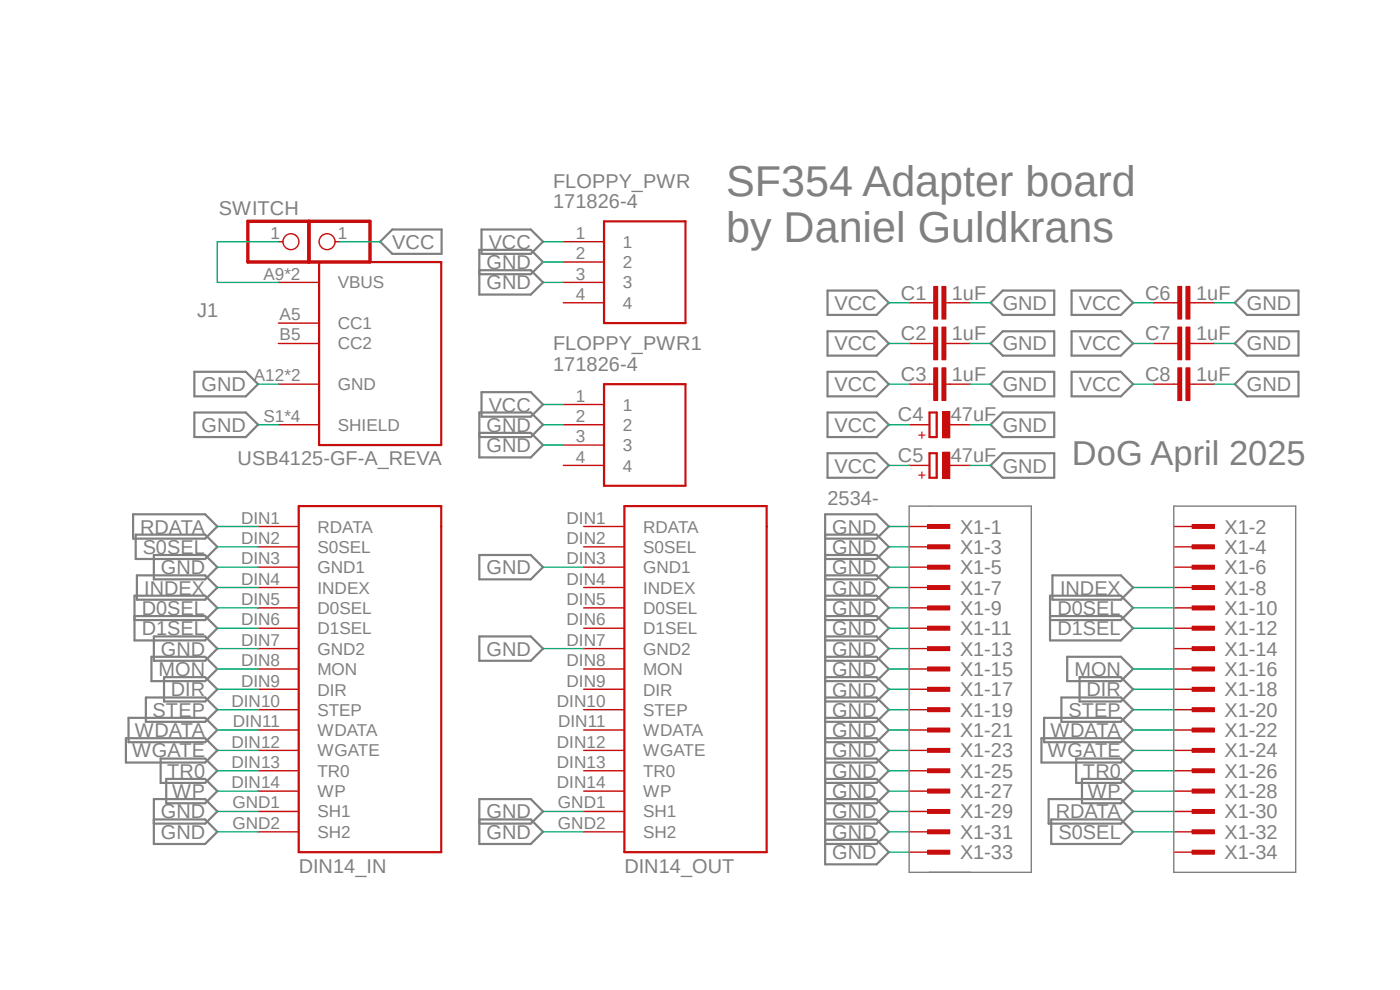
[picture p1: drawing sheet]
<svg xmlns="http://www.w3.org/2000/svg" width="297mm" height="210mm" viewBox="0 0 297 210" stroke-linecap="round" stroke-linejoin="round" font-family="sans-serif">
<path d="M26.2 32.2l253.1 153.9M279.3 32.2l-253.1 153.9" fill="none" stroke="#fff" stroke-width=".21"/>
<g fill="none" stroke="#808080" stroke-width=".47">
<path d="M83.2 48.7h10.5v5.1h-10.5l-2.6-2.5zM101.7 57.3h10.9l2.6 2.6-2.6 2.6h-10.9v-9.5h10.9l2.6 2.6-2.6 2.6h-10.9M102.2 48.7h10.4l2.6 2.6-2.6 2.5h-10.4zM41.2 78.9h11l2.5 2.6-2.5 2.6h-11zM175.6 61.6h10.4l2.6 2.6-2.6 2.6h-10.4zM175.6 70.3h10.4l2.6 2.6-2.6 2.5h-10.4zM175.6 78.9h10.4l2.6 2.6-2.6 2.6h-10.4zM210.1 64.2l2.6-2.6h10.9v5.2h-10.9zM210.1 72.9l2.6-2.6h10.9v5.1h-10.9zM212.7 78.9h10.9v5.2h-10.9l-2.6-2.6zM227.3 61.6h10.5l2.6 2.6-2.6 2.6h-10.5zM227.3 70.3h10.5l2.6 2.6-2.6 2.5h-10.5z"/>
<path d="M227.3 78.9h10.5l2.6 2.6-2.6 2.6h-10.5zM262 64.2l2.5-2.6h11v5.2h-11zM262 72.9l2.5-2.6h11v5.1h-11zM264.5 78.9h11v5.2h-11l-2.5-2.6zM41.2 87.5h11l2.5 2.6-2.5 2.6h-11zM101.7 91.8h10.9l2.6 2.6-2.6 2.6h-10.9v-9.5h10.9l2.6 2.6-2.6 2.6h-10.9M102.2 83.2h10.4l2.6 2.6-2.6 2.6h-10.4zM175.6 87.5h10.4l2.6 2.6-2.6 2.6h-10.4zM175.6 96.1h10.4l2.6 2.6-2.6 2.6h-10.4zM210.1 90.1l2.6-2.6h10.9v5.2h-10.9zM210.1 98.7l2.6-2.6h10.9v5.2h-10.9zM28.2 109.1h15.3l2.6 2.6-2.6 2.6h-15.3z"/>
<path d="M28.8 113.4h14.7l2.6 2.6-2.6 2.6h-14.7zM32.6 117.7h10.9l2.6 2.6-2.6 2.6h-10.9zM101.7 117.7h10.9l2.6 2.6-2.6 2.6h-10.9zM175 113.4h11l2.6 2.6-2.6 2.6h-11M175 117.7h11l2.6 2.6-2.6 2.6h-11M175 114.3h11l2.6-2.6-2.6-2.6h-11v74.2h11l2.6-2.5-2.6-2.7h-11M28.5 130.7h15l2.6 2.6-2.6 2.5h-15v-9.4h15l2.6 2.5-2.6 2.6h-15M29 122h14.5l2.6 2.6-2.6 2.6h-14.5zM32.1 139.3h11.4l2.6 2.6-2.6 2.6h-11.4zM32.6 135h10.9l2.6 2.6-2.6 2.6h-10.9zM101.7 135h10.9l2.6 2.6-2.6 2.6h-10.9zM175 135h11l2.6 2.6-2.6 2.6h-11"/>
<path d="M175 122h11l2.6 2.6-2.6 2.6h-11M175 126.4h11l2.6 2.5-2.6 2.6h-11M175 130.7h11l2.6 2.6-2.6 2.5h-11M175 139.3h11l2.6 2.6-2.6 2.6h-11M222.8 130.7h15l2.6 2.6-2.6 2.5h-15v-9.4h15l2.6 2.5-2.6 2.6h-15M223.3 122h14.5l2.6 2.6-2.6 2.6h-14.5zM226.4 139.3h11.4l2.6 2.6-2.6 2.6h-11.4zM26.7 156.6h16.8l2.6 2.6-2.6 2.6h-16.8zM27.3 152.3h16.2l2.6 2.6-2.6 2.5h-16.2zM30.9 148h12.6l2.6 2.5-2.6 2.6h-12.6zM34.8 143.6h8.7l2.6 2.6-2.6 2.6h-8.7zM175 143.6h11l2.6 2.6-2.6 2.6h-11"/>
<path d="M175 148h11l2.6 2.5-2.6 2.6h-11M175 152.3h11l2.6 2.6-2.6 2.5h-11M175 156.6h11l2.6 2.6-2.6 2.6h-11M220.9 156.6h16.9l2.6 2.6-2.6 2.6h-16.9zM221.5 152.3h16.3l2.6 2.6-2.6 2.5h-16.3zM225.2 148h12.6l2.6 2.5-2.6 2.6h-12.6zM229 143.6h8.8l2.6 2.6-2.6 2.6h-8.8zM32.6 173.8h10.9l2.6 2.6-2.6 2.6h-10.9v-9.5h10.9l2.6 2.6-2.6 2.6h-10.9M34.1 160.9h9.4l2.6 2.6-2.6 2.6h-9.4zM35.3 165.2h8.2l2.6 2.6-2.6 2.6h-8.2zM101.7 173.8h10.9l2.6 2.6-2.6 2.6h-10.9v-9.5h10.9l2.6 2.6-2.6 2.6h-10.9M175 169.5h11l2.6 2.6-2.6 2.6h-11"/>
<path d="M175 173.8h11l2.6 2.6-2.6 2.6h-11M175 160.9h11l2.6 2.6-2.6 2.6h-11M175 165.2h11l2.6 2.6-2.6 2.6h-11M222.5 169.5h15.3l2.6 2.6-2.6 2.6h-15.3zM223 173.8h14.8l2.6 2.6-2.6 2.6h-14.8zM228.3 160.9h9.5l2.6 2.6-2.6 2.6h-9.5zM229.5 165.2h8.3l2.6 2.6-2.6 2.6h-8.3z"/>
</g>
<path d="M196.8 111.3h4.7v.8h-4.7z" fill-rule="evenodd" fill="#c90d0c"/>
<path d="M196.8 111.3h4.7v.8h-4.7z" fill="none" stroke="#c90d0c" stroke-width=".21"/>
<path d="M192.9 111.7h4.3" fill="none" stroke="#c90d0c" stroke-width=".3"/>
<path d="M252.9 111.3h4.7v.8h-4.7z" fill-rule="evenodd" fill="#c90d0c"/>
<path d="M252.9 111.3h4.7v.8h-4.7z" fill="none" stroke="#c90d0c" stroke-width=".21"/>
<path d="M249 111.7h4.3" fill="none" stroke="#c90d0c" stroke-width=".3"/>
<path d="M196.8 115.6h4.7v.8h-4.7z" fill-rule="evenodd" fill="#c90d0c"/>
<path d="M196.8 115.6h4.7v.8h-4.7z" fill="none" stroke="#c90d0c" stroke-width=".21"/>
<path d="M192.9 116h4.3" fill="none" stroke="#c90d0c" stroke-width=".3"/>
<path d="M252.9 115.6h4.7v.8h-4.7z" fill-rule="evenodd" fill="#c90d0c"/>
<path d="M252.9 115.6h4.7v.8h-4.7z" fill="none" stroke="#c90d0c" stroke-width=".21"/>
<path d="M249 116h4.3" fill="none" stroke="#c90d0c" stroke-width=".3"/>
<path d="M196.8 119.9h4.7v.8h-4.7z" fill-rule="evenodd" fill="#c90d0c"/>
<path d="M196.8 119.9h4.7v.8h-4.7z" fill="none" stroke="#c90d0c" stroke-width=".21"/>
<path d="M192.9 120.3h4.3" fill="none" stroke="#c90d0c" stroke-width=".3"/>
<path d="M252.9 119.9h4.7v.8h-4.7z" fill-rule="evenodd" fill="#c90d0c"/>
<path d="M252.9 119.9h4.7v.8h-4.7z" fill="none" stroke="#c90d0c" stroke-width=".21"/>
<path d="M249 120.3h4.3" fill="none" stroke="#c90d0c" stroke-width=".3"/>
<path d="M196.8 124.2h4.7v.9h-4.7z" fill-rule="evenodd" fill="#c90d0c"/>
<path d="M196.8 124.2h4.7v.9h-4.7z" fill="none" stroke="#c90d0c" stroke-width=".21"/>
<path d="M192.9 124.6h4.3" fill="none" stroke="#c90d0c" stroke-width=".3"/>
<path d="M252.9 124.2h4.7v.9h-4.7z" fill-rule="evenodd" fill="#c90d0c"/>
<path d="M252.9 124.2h4.7v.9h-4.7z" fill="none" stroke="#c90d0c" stroke-width=".21"/>
<path d="M249 124.6h4.3" fill="none" stroke="#c90d0c" stroke-width=".3"/>
<path d="M196.8 128.5h4.7v.9h-4.7z" fill-rule="evenodd" fill="#c90d0c"/>
<path d="M196.8 128.5h4.7v.9h-4.7z" fill="none" stroke="#c90d0c" stroke-width=".21"/>
<path d="M192.9 128.9h4.3" fill="none" stroke="#c90d0c" stroke-width=".3"/>
<path d="M252.9 128.5h4.7v.9h-4.7z" fill-rule="evenodd" fill="#c90d0c"/>
<path d="M252.9 128.5h4.7v.9h-4.7z" fill="none" stroke="#c90d0c" stroke-width=".21"/>
<path d="M249 128.9h4.3" fill="none" stroke="#c90d0c" stroke-width=".3"/>
<path d="M196.8 132.8h4.7v.9h-4.7z" fill-rule="evenodd" fill="#c90d0c"/>
<path d="M196.8 132.8h4.7v.9h-4.7z" fill="none" stroke="#c90d0c" stroke-width=".21"/>
<path d="M192.9 133.3h4.3" fill="none" stroke="#c90d0c" stroke-width=".3"/>
<path d="M252.9 132.8h4.7v.9h-4.7z" fill-rule="evenodd" fill="#c90d0c"/>
<path d="M252.9 132.8h4.7v.9h-4.7z" fill="none" stroke="#c90d0c" stroke-width=".21"/>
<path d="M249 133.3h4.3" fill="none" stroke="#c90d0c" stroke-width=".3"/>
<path d="M196.8 137.2h4.7v.8h-4.7z" fill-rule="evenodd" fill="#c90d0c"/>
<path d="M196.8 137.2h4.7v.8h-4.7z" fill="none" stroke="#c90d0c" stroke-width=".21"/>
<path d="M192.9 137.6h4.3" fill="none" stroke="#c90d0c" stroke-width=".3"/>
<path d="M252.9 137.2h4.7v.8h-4.7z" fill-rule="evenodd" fill="#c90d0c"/>
<path d="M252.9 137.2h4.7v.8h-4.7z" fill="none" stroke="#c90d0c" stroke-width=".21"/>
<path d="M249 137.6h4.3" fill="none" stroke="#c90d0c" stroke-width=".3"/>
<path d="M196.8 141.5h4.7v.8h-4.7z" fill-rule="evenodd" fill="#c90d0c"/>
<path d="M196.8 141.5h4.7v.8h-4.7z" fill="none" stroke="#c90d0c" stroke-width=".21"/>
<path d="M192.9 141.9h4.3" fill="none" stroke="#c90d0c" stroke-width=".3"/>
<path d="M252.9 141.5h4.7v.8h-4.7z" fill-rule="evenodd" fill="#c90d0c"/>
<path d="M252.9 141.5h4.7v.8h-4.7z" fill="none" stroke="#c90d0c" stroke-width=".21"/>
<path d="M249 141.9h4.3" fill="none" stroke="#c90d0c" stroke-width=".3"/>
<path d="M196.8 145.8h4.7v.8h-4.7z" fill-rule="evenodd" fill="#c90d0c"/>
<path d="M196.8 145.8h4.7v.8h-4.7z" fill="none" stroke="#c90d0c" stroke-width=".21"/>
<path d="M192.9 146.2h4.3" fill="none" stroke="#c90d0c" stroke-width=".3"/>
<path d="M252.9 145.8h4.7v.8h-4.7z" fill-rule="evenodd" fill="#c90d0c"/>
<path d="M252.9 145.8h4.7v.8h-4.7z" fill="none" stroke="#c90d0c" stroke-width=".21"/>
<path d="M249 146.2h4.3" fill="none" stroke="#c90d0c" stroke-width=".3"/>
<path d="M196.8 150.1h4.7v.9h-4.7z" fill-rule="evenodd" fill="#c90d0c"/>
<path d="M196.8 150.1h4.7v.9h-4.7z" fill="none" stroke="#c90d0c" stroke-width=".21"/>
<path d="M192.9 150.5h4.3" fill="none" stroke="#c90d0c" stroke-width=".3"/>
<path d="M252.9 150.1h4.7v.9h-4.7z" fill-rule="evenodd" fill="#c90d0c"/>
<path d="M252.9 150.1h4.7v.9h-4.7z" fill="none" stroke="#c90d0c" stroke-width=".21"/>
<path d="M249 150.5h4.3" fill="none" stroke="#c90d0c" stroke-width=".3"/>
<path d="M196.8 154.4h4.7v.9h-4.7z" fill-rule="evenodd" fill="#c90d0c"/>
<path d="M196.8 154.4h4.7v.9h-4.7z" fill="none" stroke="#c90d0c" stroke-width=".21"/>
<path d="M192.9 154.9h4.3" fill="none" stroke="#c90d0c" stroke-width=".3"/>
<path d="M252.9 154.4h4.7v.9h-4.7z" fill-rule="evenodd" fill="#c90d0c"/>
<path d="M252.9 154.4h4.7v.9h-4.7z" fill="none" stroke="#c90d0c" stroke-width=".21"/>
<path d="M249 154.9h4.3" fill="none" stroke="#c90d0c" stroke-width=".3"/>
<path d="M196.8 158.8h4.7v.8h-4.7z" fill-rule="evenodd" fill="#c90d0c"/>
<path d="M196.8 158.7h4.7v.9h-4.7z" fill="none" stroke="#c90d0c" stroke-width=".21"/>
<path d="M192.9 159.2h4.3" fill="none" stroke="#c90d0c" stroke-width=".3"/>
<path d="M252.9 158.8h4.7v.8h-4.7z" fill-rule="evenodd" fill="#c90d0c"/>
<path d="M252.9 158.7h4.7v.9h-4.7z" fill="none" stroke="#c90d0c" stroke-width=".21"/>
<path d="M249 159.2h4.3" fill="none" stroke="#c90d0c" stroke-width=".3"/>
<path d="M196.8 163.1h4.7v.8h-4.7z" fill-rule="evenodd" fill="#c90d0c"/>
<path d="M196.8 163.1h4.7v.8h-4.7z" fill="none" stroke="#c90d0c" stroke-width=".21"/>
<path d="M192.9 163.5h4.3" fill="none" stroke="#c90d0c" stroke-width=".3"/>
<path d="M252.9 163.1h4.7v.8h-4.7z" fill-rule="evenodd" fill="#c90d0c"/>
<path d="M252.9 163.1h4.7v.8h-4.7z" fill="none" stroke="#c90d0c" stroke-width=".21"/>
<path d="M249 163.5h4.3" fill="none" stroke="#c90d0c" stroke-width=".3"/>
<path d="M196.8 167.4h4.7v.8h-4.7z" fill-rule="evenodd" fill="#c90d0c"/>
<path d="M196.8 167.4h4.7v.8h-4.7z" fill="none" stroke="#c90d0c" stroke-width=".21"/>
<path d="M192.9 167.8h4.3" fill="none" stroke="#c90d0c" stroke-width=".3"/>
<path d="M252.9 167.4h4.7v.8h-4.7z" fill-rule="evenodd" fill="#c90d0c"/>
<path d="M252.9 167.4h4.7v.8h-4.7z" fill="none" stroke="#c90d0c" stroke-width=".21"/>
<path d="M249 167.8h4.3" fill="none" stroke="#c90d0c" stroke-width=".3"/>
<path d="M196.8 171.7h4.7v.9h-4.7z" fill-rule="evenodd" fill="#c90d0c"/>
<path d="M196.8 171.7h4.7v.9h-4.7z" fill="none" stroke="#c90d0c" stroke-width=".21"/>
<path d="M192.9 172.1h4.3" fill="none" stroke="#c90d0c" stroke-width=".3"/>
<path d="M252.9 171.7h4.7v.9h-4.7z" fill-rule="evenodd" fill="#c90d0c"/>
<path d="M252.9 171.7h4.7v.9h-4.7z" fill="none" stroke="#c90d0c" stroke-width=".21"/>
<path d="M249 172.1h4.3" fill="none" stroke="#c90d0c" stroke-width=".3"/>
<path d="M196.8 176h4.7v.9h-4.7z" fill-rule="evenodd" fill="#c90d0c"/>
<path d="M196.8 176h4.7v.9h-4.7z" fill="none" stroke="#c90d0c" stroke-width=".21"/>
<path d="M192.9 176.4h4.3" fill="none" stroke="#c90d0c" stroke-width=".3"/>
<path d="M252.9 176h4.7v.9h-4.7z" fill-rule="evenodd" fill="#c90d0c"/>
<path d="M252.9 176h4.7v.9h-4.7z" fill="none" stroke="#c90d0c" stroke-width=".21"/>
<path d="M249 176.4h4.3" fill="none" stroke="#c90d0c" stroke-width=".3"/>
<path d="M196.8 180.3h4.7v.9h-4.7z" fill-rule="evenodd" fill="#c90d0c"/>
<path d="M196.8 180.3h4.7v.9h-4.7z" fill="none" stroke="#c90d0c" stroke-width=".21"/>
<path d="M192.9 180.8h4.3" fill="none" stroke="#c90d0c" stroke-width=".3"/>
<path d="M252.9 180.3h4.7v.9h-4.7z" fill-rule="evenodd" fill="#c90d0c"/>
<path d="M252.9 180.3h4.7v.9h-4.7z" fill="none" stroke="#c90d0c" stroke-width=".21"/>
<g fill="none" stroke="#c90d0c" stroke-width=".3">
<path d="M119.5 51.3h8.6M119.5 55.6h8.6M119.5 59.9h8.6M119.5 64.2h8.6M197.2 64.2h.9M200.7 64.2h.8M54.7 111.7h8.7M54.7 116h8.7M123.8 111.7h8.7M123.8 116h8.7M54.7 120.3h8.7M54.7 124.6h8.7"/>
<path d="M54.7 128.9h8.7M54.7 133.3h8.7M54.7 137.6h8.7M123.8 120.3h8.7M123.8 124.6h8.7M123.8 128.9h8.7M123.8 133.3h8.7M123.8 137.6h8.7M54.7 141.9h8.7M54.7 146.2h8.7M54.7 150.5h8.7M54.7 154.9h8.7"/>
<path d="M54.7 159.2h8.7M123.8 141.9h8.7M123.8 146.2h8.7M123.8 150.5h8.7M123.8 154.9h8.7M123.8 159.2h8.7M54.7 163.5h8.7M54.7 167.8h8.7M54.7 172.1h8.7M54.7 176.4h8.7M123.8 163.5h8.7M123.8 167.8h8.7"/>
<path d="M123.8 172.1h8.7M123.8 176.4h8.7M249 180.8h4.3"/>
</g>
<path d="M128.1 46.9h17.3v21.6h-17.3zM63.4 107.4h30.2v73.4h-30.2zM132.5 107.4h30.1v73.4h-30.1z" fill="none" stroke="#c90d0c" stroke-width=".47"/>
<path d="M199.8 60.7h.9v7h-.9z" fill-rule="evenodd" fill="#c90d0c"/>
<path d="M199.8 60.7h.9v7h-.9z" fill="none" stroke="#c90d0c" stroke-width=".21"/>
<path d="M198.1 60.7h.8v7h-.8z" fill-rule="evenodd" fill="#c90d0c"/>
<path d="M198.1 60.7h.8v7h-.8z" fill="none" stroke="#c90d0c" stroke-width=".21"/>
<path d="M192.9 64.2h4.3M197.2 72.9h.9M200.7 72.9h.8M201.5 64.2h4.3" fill="none" stroke="#c90d0c" stroke-width=".3"/>
<path d="M199.8 69.4h.9v6.9h-.9z" fill-rule="evenodd" fill="#c90d0c"/>
<path d="M199.8 69.4h.9v6.9h-.9z" fill="none" stroke="#c90d0c" stroke-width=".21"/>
<path d="M198.1 69.4h.8v6.9h-.8z" fill-rule="evenodd" fill="#c90d0c"/>
<path d="M198.1 69.4h.8v6.9h-.8z" fill="none" stroke="#c90d0c" stroke-width=".21"/>
<path d="M192.9 72.9h4.3M201.5 72.9h4.3M197.2 81.5h.9M200.7 81.5h.8" fill="none" stroke="#c90d0c" stroke-width=".3"/>
<path d="M199.8 78h.9v7h-.9z" fill-rule="evenodd" fill="#c90d0c"/>
<path d="M199.8 78h.9v7h-.9z" fill="none" stroke="#c90d0c" stroke-width=".21"/>
<path d="M198.1 78h.8v7h-.8z" fill-rule="evenodd" fill="#c90d0c"/>
<path d="M198.1 78h.8v7h-.8z" fill="none" stroke="#c90d0c" stroke-width=".21"/>
<path d="M192.9 81.5h4.3M201.5 81.5h4.3" fill="none" stroke="#c90d0c" stroke-width=".3"/>
<path d="M197.2 87.5h1.5v5.2h-1.5z" fill="none" stroke="#c90d0c" stroke-width=".47"/>
<path d="M200 87.3h1.5v5.6h-1.5z" fill-rule="evenodd" fill="#c90d0c"/>
<path d="M200 87.3h1.5v5.6h-1.5z" fill="none" stroke="#c90d0c" stroke-width=".21"/>
<path d="M192.9 90.1h4.3M201.5 90.1h4.3" fill="none" stroke="#c90d0c" stroke-width=".3"/>
<path d="M197.2 96.1h1.5v5.2h-1.5z" fill="none" stroke="#c90d0c" stroke-width=".47"/>
<path d="M200 95.9h1.5v5.6h-1.5z" fill-rule="evenodd" fill="#c90d0c"/>
<path d="M200 95.9h1.5v5.6h-1.5z" fill="none" stroke="#c90d0c" stroke-width=".21"/>
<g fill="none" stroke="#c90d0c" stroke-width=".3">
<path d="M59.1 51.3h.9M71.1 51.3h.9M249 64.2h.9M252.4 64.2h.9M119.5 98.7h8.6M119.5 85.8h8.6M119.5 90.1h8.6M119.5 94.4h8.6M192.9 98.7h4.3M201.5 98.7h4.3"/>
<circle cx="61.7" cy="51.3" r="1.69"/>
<circle cx="69.4" cy="51.3" r="1.69"/>
</g>
<path d="M52.6 46.9h25.9v8.7h-25.9zM65.5 46.9v8.7" fill="none" stroke="#c90d0c" stroke-width=".72"/>
<path d="M128.1 81.5h17.3v21.5h-17.3z" fill="none" stroke="#c90d0c" stroke-width=".47"/>
<path d="M251.6 60.7h.8v7h-.8z" fill-rule="evenodd" fill="#c90d0c"/>
<path d="M251.6 60.7h.8v7h-.8z" fill="none" stroke="#c90d0c" stroke-width=".21"/>
<path d="M249.9 60.7h.8v7h-.8z" fill-rule="evenodd" fill="#c90d0c"/>
<path d="M249.9 60.7h.8v7h-.8z" fill="none" stroke="#c90d0c" stroke-width=".21"/>
<path d="M244.7 64.2h4.3M249 72.9h.9M252.4 72.9h.9M253.3 64.2h4.3" fill="none" stroke="#c90d0c" stroke-width=".3"/>
<path d="M251.6 69.4h.8v6.9h-.8z" fill-rule="evenodd" fill="#c90d0c"/>
<path d="M251.6 69.4h.8v6.9h-.8z" fill="none" stroke="#c90d0c" stroke-width=".21"/>
<path d="M249.9 69.4h.8v6.9h-.8z" fill-rule="evenodd" fill="#c90d0c"/>
<path d="M249.9 69.4h.8v6.9h-.8z" fill="none" stroke="#c90d0c" stroke-width=".21"/>
<path d="M244.7 72.9h4.3M253.3 72.9h4.3M249 81.5h.9M252.4 81.5h.9" fill="none" stroke="#c90d0c" stroke-width=".3"/>
<path d="M251.6 78h.8v7h-.8z" fill-rule="evenodd" fill="#c90d0c"/>
<path d="M251.6 78h.8v7h-.8z" fill="none" stroke="#c90d0c" stroke-width=".21"/>
<path d="M249.9 78h.8v7h-.8z" fill-rule="evenodd" fill="#c90d0c"/>
<path d="M249.9 78h.8v7h-.8z" fill="none" stroke="#c90d0c" stroke-width=".21"/>
<path d="M59.1 59.9h8.6M59.1 68.5h8.6M59.1 72.9h8.6M59.1 81.5h8.6M59.1 90.1h8.6M244.7 81.5h4.3M253.3 81.5h4.3" fill="none" stroke="#c90d0c" stroke-width=".3"/>
<path d="M67.7 55.6h25.9v38.8h-25.9z" fill="none" stroke="#c90d0c" stroke-width=".47"/>
<g fill="none" stroke="#0dab76" stroke-width=".3">
<path d="M59.1 51.3h-13v8.6h13M72 51.3h8.6M115.2 51.3h4.3M115.2 55.6h4.3M115.2 59.9h4.3M188.6 64.2h4.3M188.6 72.9h4.3M205.8 64.2h4.3M205.8 72.9h4.3M240.4 64.2h4.3M240.4 72.9h4.3M257.6 64.2h4.4"/>
<path d="M257.6 72.9h4.4M54.7 81.5h4.4M54.7 90.1h4.4M115.2 90.1h4.3M115.2 85.8h4.3M115.2 94.4h4.3M188.6 81.5h4.3M188.6 90.1h4.3M188.6 98.7h4.3M205.8 81.5h4.3M205.8 90.1h4.3M205.8 98.7h4.3"/>
<path d="M240.4 81.5h4.3M257.6 81.5h4.4M46.1 111.7h8.6M46.1 116h8.6M188.6 111.7h4.3M188.6 116h4.3M46.1 137.6h8.6M46.1 120.3h8.6M46.1 124.6h8.6M46.1 128.9h8.6M46.1 133.3h8.6M115.2 137.6h8.6"/>
<path d="M115.2 120.3h8.6M188.6 137.6h4.3M188.6 120.3h4.3M188.6 124.6h4.3M188.6 128.9h4.3M188.6 133.3h4.3M240.4 124.6h8.6M240.4 128.9h8.6M240.4 133.3h8.6M46.1 141.9h8.6M46.1 146.2h8.6M46.1 150.5h8.6"/>
<path d="M46.1 154.9h8.6M46.1 159.2h8.6M188.6 141.9h4.3M188.6 146.2h4.3M188.6 150.5h4.3M188.6 154.9h4.3M188.6 159.2h4.3M240.4 141.9h8.6M240.4 146.2h8.6M240.4 150.5h8.6M240.4 154.9h8.6M240.4 159.2h8.6"/>
<path d="M46.1 172.1h8.6M46.1 176.4h8.6M46.1 163.5h8.6M46.1 167.8h8.6M115.2 172.1h8.6M115.2 176.4h8.6M188.6 172.1h4.3M188.6 176.4h4.3M188.6 163.5h4.3M188.6 167.8h4.3M240.4 172.1h8.6M240.4 176.4h8.6"/>
<path d="M240.4 163.5h8.6M240.4 167.8h8.6M188.6 180.8h4.3"/>
</g>
<path d="M192.9 107.4h25.9v77.6h-25.9zM249 107.4h25.9v77.6h-25.9z" fill="none" stroke="#808080" stroke-width=".3"/>
<g font-size="9.1" fill="#808080">
<text x="154" y="41.6">SF354 Adapter board</text>
<text x="154" y="51.3">by Daniel Guldkrans</text>
</g>
<text font-size="7.3" fill="#808080" x="227.4" y="98.7">DoG April 2025</text>
<g font-size="4.2" fill="#808080">
<text x="117.3" y="39.8">FLOPPY_PWR</text>
<text x="46.4" y="45.6">SWITCH</text>
<text x="117.3" y="44.1">171826-4</text>
<text x="83.2" y="52.8">VCC</text>
<text x="103.7" y="52.7">VCC</text>
<text x="103.2" y="57.1">GND</text>
<text x="103.2" y="61.4">GND</text>
<text x="177" y="65.7">VCC</text>
<text x="191.1" y="63.6">C1</text>
<text x="201.9" y="63.6">1uF</text>
<text x="212.7" y="65.7">GND</text>
<text x="228.9" y="65.7">VCC</text>
<text x="243" y="63.6">C6</text>
<text x="253.7" y="63.6">1uF</text>
<text x="264.5" y="65.7">GND</text>
<text x="41.8" y="67.2">J1</text>
<text x="117.3" y="74.3">FLOPPY_PWR1</text>
<text x="177" y="74.3">VCC</text>
<text x="191.1" y="72.2">C2</text>
<text x="201.9" y="72.2">1uF</text>
<text x="212.7" y="74.3">GND</text>
<text x="228.9" y="74.3">VCC</text>
<text x="243" y="72.2">C7</text>
<text x="253.7" y="72.2">1uF</text>
<text x="264.5" y="74.3">GND</text>
<text x="42.8" y="83">GND</text>
<text x="117.3" y="78.7">171826-4</text>
<text x="177" y="83">VCC</text>
<text x="191.1" y="80.8">C3</text>
<text x="201.9" y="80.8">1uF</text>
<text x="212.7" y="83">GND</text>
<text x="228.9" y="83">VCC</text>
<text x="243" y="80.8">C8</text>
<text x="253.7" y="80.8">1uF</text>
<text x="264.5" y="83">GND</text>
<text x="103.7" y="87.3">VCC</text>
<text x="190.5" y="89.3">C4</text>
<text x="201.7" y="89.3">47uF</text>
<text x="42.8" y="91.6">GND</text>
<text x="103.2" y="91.6">GND</text>
<text x="103.2" y="95.9">GND</text>
<text x="177" y="91.6">VCC</text>
<text x="212.7" y="91.6">GND</text>
<text x="50.4" y="98.7">USB4125-GF-A_REVA</text>
<text x="177" y="100.2">VCC</text>
<text x="190.5" y="97.9">C5</text>
<text x="201.7" y="97.9">47uF</text>
<text x="212.7" y="100.2">GND</text>
<text x="175.5" y="107.1">2534-</text>
<text x="29.7" y="113.2">RDATA</text>
<text x="176.6" y="113.2">GND</text>
<text x="203.7" y="113.2">X1-1</text>
<text x="259.8" y="113.2">X1-2</text>
<text x="30.3" y="117.5">S0SEL</text>
<text x="176.6" y="117.5">GND</text>
<text x="203.7" y="117.5">X1-3</text>
<text x="259.8" y="117.5">X1-4</text>
<text x="34.1" y="121.8">GND</text>
<text x="103.2" y="121.8">GND</text>
<text x="176.6" y="121.8">GND</text>
<text x="203.7" y="121.8">X1-5</text>
<text x="259.8" y="121.8">X1-6</text>
<text x="30.1" y="130.4">D0SEL</text>
<text x="30.6" y="126.1">INDEX</text>
<text x="176.6" y="126.2">GND</text>
<text x="176.6" y="130.5">GND</text>
<text x="203.7" y="126.1">X1-7</text>
<text x="203.7" y="130.4">X1-9</text>
<text x="224.3" y="130.4">D0SEL</text>
<text x="224.9" y="126.1">INDEX</text>
<text x="259.8" y="126.1">X1-8</text>
<text x="259.8" y="130.4">X1-10</text>
<text x="30.1" y="134.7">D1SEL</text>
<text x="176.6" y="134.8">GND</text>
<text x="203.7" y="134.7">X1-11</text>
<text x="224.3" y="134.7">D1SEL</text>
<text x="259.8" y="134.7">X1-12</text>
<text x="33.7" y="143.4">MON</text>
<text x="34.1" y="139.1">GND</text>
<text x="103.2" y="139.1">GND</text>
<text x="176.6" y="139.1">GND</text>
<text x="176.6" y="143.4">GND</text>
<text x="203.7" y="139.1">X1-13</text>
<text x="203.7" y="143.4">X1-15</text>
<text x="227.9" y="143.4">MON</text>
<text x="259.8" y="139.1">X1-14</text>
<text x="259.8" y="143.4">X1-16</text>
<text x="36.2" y="147.7">DIR</text>
<text x="176.6" y="147.7">GND</text>
<text x="203.7" y="147.7">X1-17</text>
<text x="230.5" y="147.7">DIR</text>
<text x="259.8" y="147.7">X1-18</text>
<text x="32.4" y="152">STEP</text>
<text x="176.6" y="152.1">GND</text>
<text x="203.7" y="152">X1-19</text>
<text x="226.7" y="152">STEP</text>
<text x="259.8" y="152">X1-20</text>
<text x="28" y="160.7">WGATE</text>
<text x="28.6" y="156.3">WDATA</text>
<text x="176.6" y="156.4">GND</text>
<text x="176.6" y="160.7">GND</text>
<text x="203.7" y="156.3">X1-21</text>
<text x="203.7" y="160.7">X1-23</text>
<text x="222.3" y="160.7">WGATE</text>
<text x="222.8" y="156.3">WDATA</text>
<text x="259.8" y="156.3">X1-22</text>
<text x="259.8" y="160.7">X1-24</text>
<text x="35.5" y="165">TR0</text>
<text x="176.6" y="165">GND</text>
<text x="203.7" y="165">X1-25</text>
<text x="229.7" y="165">TR0</text>
<text x="259.8" y="165">X1-26</text>
<text x="34.1" y="173.6">GND</text>
<text x="36.5" y="169.3">WP</text>
<text x="103.2" y="173.6">GND</text>
<text x="176.6" y="169.3">GND</text>
<text x="176.6" y="173.6">GND</text>
<text x="203.7" y="169.3">X1-27</text>
<text x="203.7" y="173.6">X1-29</text>
<text x="224" y="173.6">RDATA</text>
<text x="230.8" y="169.3">WP</text>
<text x="259.8" y="169.3">X1-28</text>
<text x="259.8" y="173.6">X1-30</text>
<text x="34.1" y="177.9">GND</text>
<text x="103.2" y="177.9">GND</text>
<text x="176.6" y="177.9">GND</text>
<text x="203.7" y="177.9">X1-31</text>
<text x="224.5" y="177.9">S0SEL</text>
<text x="259.8" y="177.9">X1-32</text>
<text x="63.4" y="185.1">DIN14_IN</text>
<text x="132.5" y="185.1">DIN14_OUT</text>
<text x="176.6" y="182.2">GND</text>
<text x="203.7" y="182.2">X1-33</text>
<text x="259.8" y="182.2">X1-34</text>
</g>
<g font-size="3.6" fill="#808080">
<text x="57.4" y="50.7">1</text>
<text x="71.7" y="50.7">1</text>
<text x="122.1" y="50.7">1</text>
<text x="132.1" y="52.6">1</text>
<text x="55.9" y="59.3">A9*2</text>
<text x="122.1" y="55">2</text>
<text x="122.1" y="59.3">3</text>
<text x="132.1" y="56.9">2</text>
<text x="71.7" y="61.2">VBUS</text>
<text x="122.1" y="63.6">4</text>
<text x="132.1" y="61.2">3</text>
<text x="132.1" y="65.5">4</text>
<text x="59.3" y="67.9">A5</text>
<text x="71.7" y="69.8">CC1</text>
<text x="59.3" y="72.2">B5</text>
<text x="71.7" y="74.1">CC2</text>
<text x="53.8" y="80.9">A12*2</text>
<text x="71.7" y="82.8">GND</text>
<text x="55.9" y="89.5">S1*4</text>
<text x="122.1" y="85.2">1</text>
<text x="122.1" y="89.5">2</text>
<text x="132.1" y="87.1">1</text>
<text x="71.7" y="91.4">SHIELD</text>
<text x="122.1" y="93.8">3</text>
<text x="132.1" y="91.4">2</text>
<text x="132.1" y="95.7">3</text>
<text x="122.1" y="98.1">4</text>
<text x="132.1" y="100">4</text>
<text x="51.1" y="111.1">DIN1</text>
<text x="67.4" y="113">RDATA</text>
<text x="120.2" y="111.1">DIN1</text>
<text x="136.4" y="113">RDATA</text>
<text x="51.1" y="115.4">DIN2</text>
<text x="51.1" y="119.7">DIN3</text>
<text x="67.4" y="117.3">S0SEL</text>
<text x="120.2" y="115.4">DIN2</text>
<text x="120.2" y="119.7">DIN3</text>
<text x="136.4" y="117.3">S0SEL</text>
<text x="51.1" y="124">DIN4</text>
<text x="67.4" y="121.6">GND1</text>
<text x="67.4" y="125.9">INDEX</text>
<text x="120.2" y="124">DIN4</text>
<text x="136.4" y="121.6">GND1</text>
<text x="136.4" y="125.9">INDEX</text>
<text x="51.1" y="128.4">DIN5</text>
<text x="67.4" y="130.3">D0SEL</text>
<text x="120.2" y="128.4">DIN5</text>
<text x="136.4" y="130.3">D0SEL</text>
<text x="51.1" y="132.7">DIN6</text>
<text x="51.1" y="137">DIN7</text>
<text x="67.4" y="134.6">D1SEL</text>
<text x="120.2" y="132.7">DIN6</text>
<text x="120.2" y="137">DIN7</text>
<text x="136.4" y="134.6">D1SEL</text>
<text x="51.1" y="141.3">DIN8</text>
<text x="67.4" y="138.9">GND2</text>
<text x="67.4" y="143.2">MON</text>
<text x="120.2" y="141.3">DIN8</text>
<text x="136.4" y="138.9">GND2</text>
<text x="136.4" y="143.2">MON</text>
<text x="49.1" y="149.9">DIN10</text>
<text x="51.1" y="145.6">DIN9</text>
<text x="67.4" y="147.5">DIR</text>
<text x="118.2" y="149.9">DIN10</text>
<text x="120.2" y="145.6">DIN9</text>
<text x="136.4" y="147.5">DIR</text>
<text x="49.4" y="154.3">DIN11</text>
<text x="67.4" y="151.8">STEP</text>
<text x="118.4" y="154.3">DIN11</text>
<text x="136.4" y="151.8">STEP</text>
<text x="49.1" y="158.6">DIN12</text>
<text x="67.4" y="156.1">WDATA</text>
<text x="67.4" y="160.4">WGATE</text>
<text x="118.2" y="158.6">DIN12</text>
<text x="136.4" y="156.1">WDATA</text>
<text x="136.4" y="160.4">WGATE</text>
<text x="49.1" y="162.9">DIN13</text>
<text x="49.1" y="167.2">DIN14</text>
<text x="67.4" y="164.8">TR0</text>
<text x="118.2" y="162.9">DIN13</text>
<text x="118.2" y="167.2">DIN14</text>
<text x="136.4" y="164.8">TR0</text>
<text x="49.3" y="171.5">GND1</text>
<text x="67.4" y="169.1">WP</text>
<text x="67.4" y="173.4">SH1</text>
<text x="118.4" y="171.5">GND1</text>
<text x="136.4" y="169.1">WP</text>
<text x="136.4" y="173.4">SH1</text>
<text x="49.3" y="175.8">GND2</text>
<text x="67.4" y="177.7">SH2</text>
<text x="118.4" y="175.8">GND2</text>
<text x="136.4" y="177.7">SH2</text>
</g>
<g font-size="3" fill="#c90d0c">
<text x="194.7" y="93.3">+</text>
<text x="194.7" y="101.9">+</text>
</g>
</svg>
